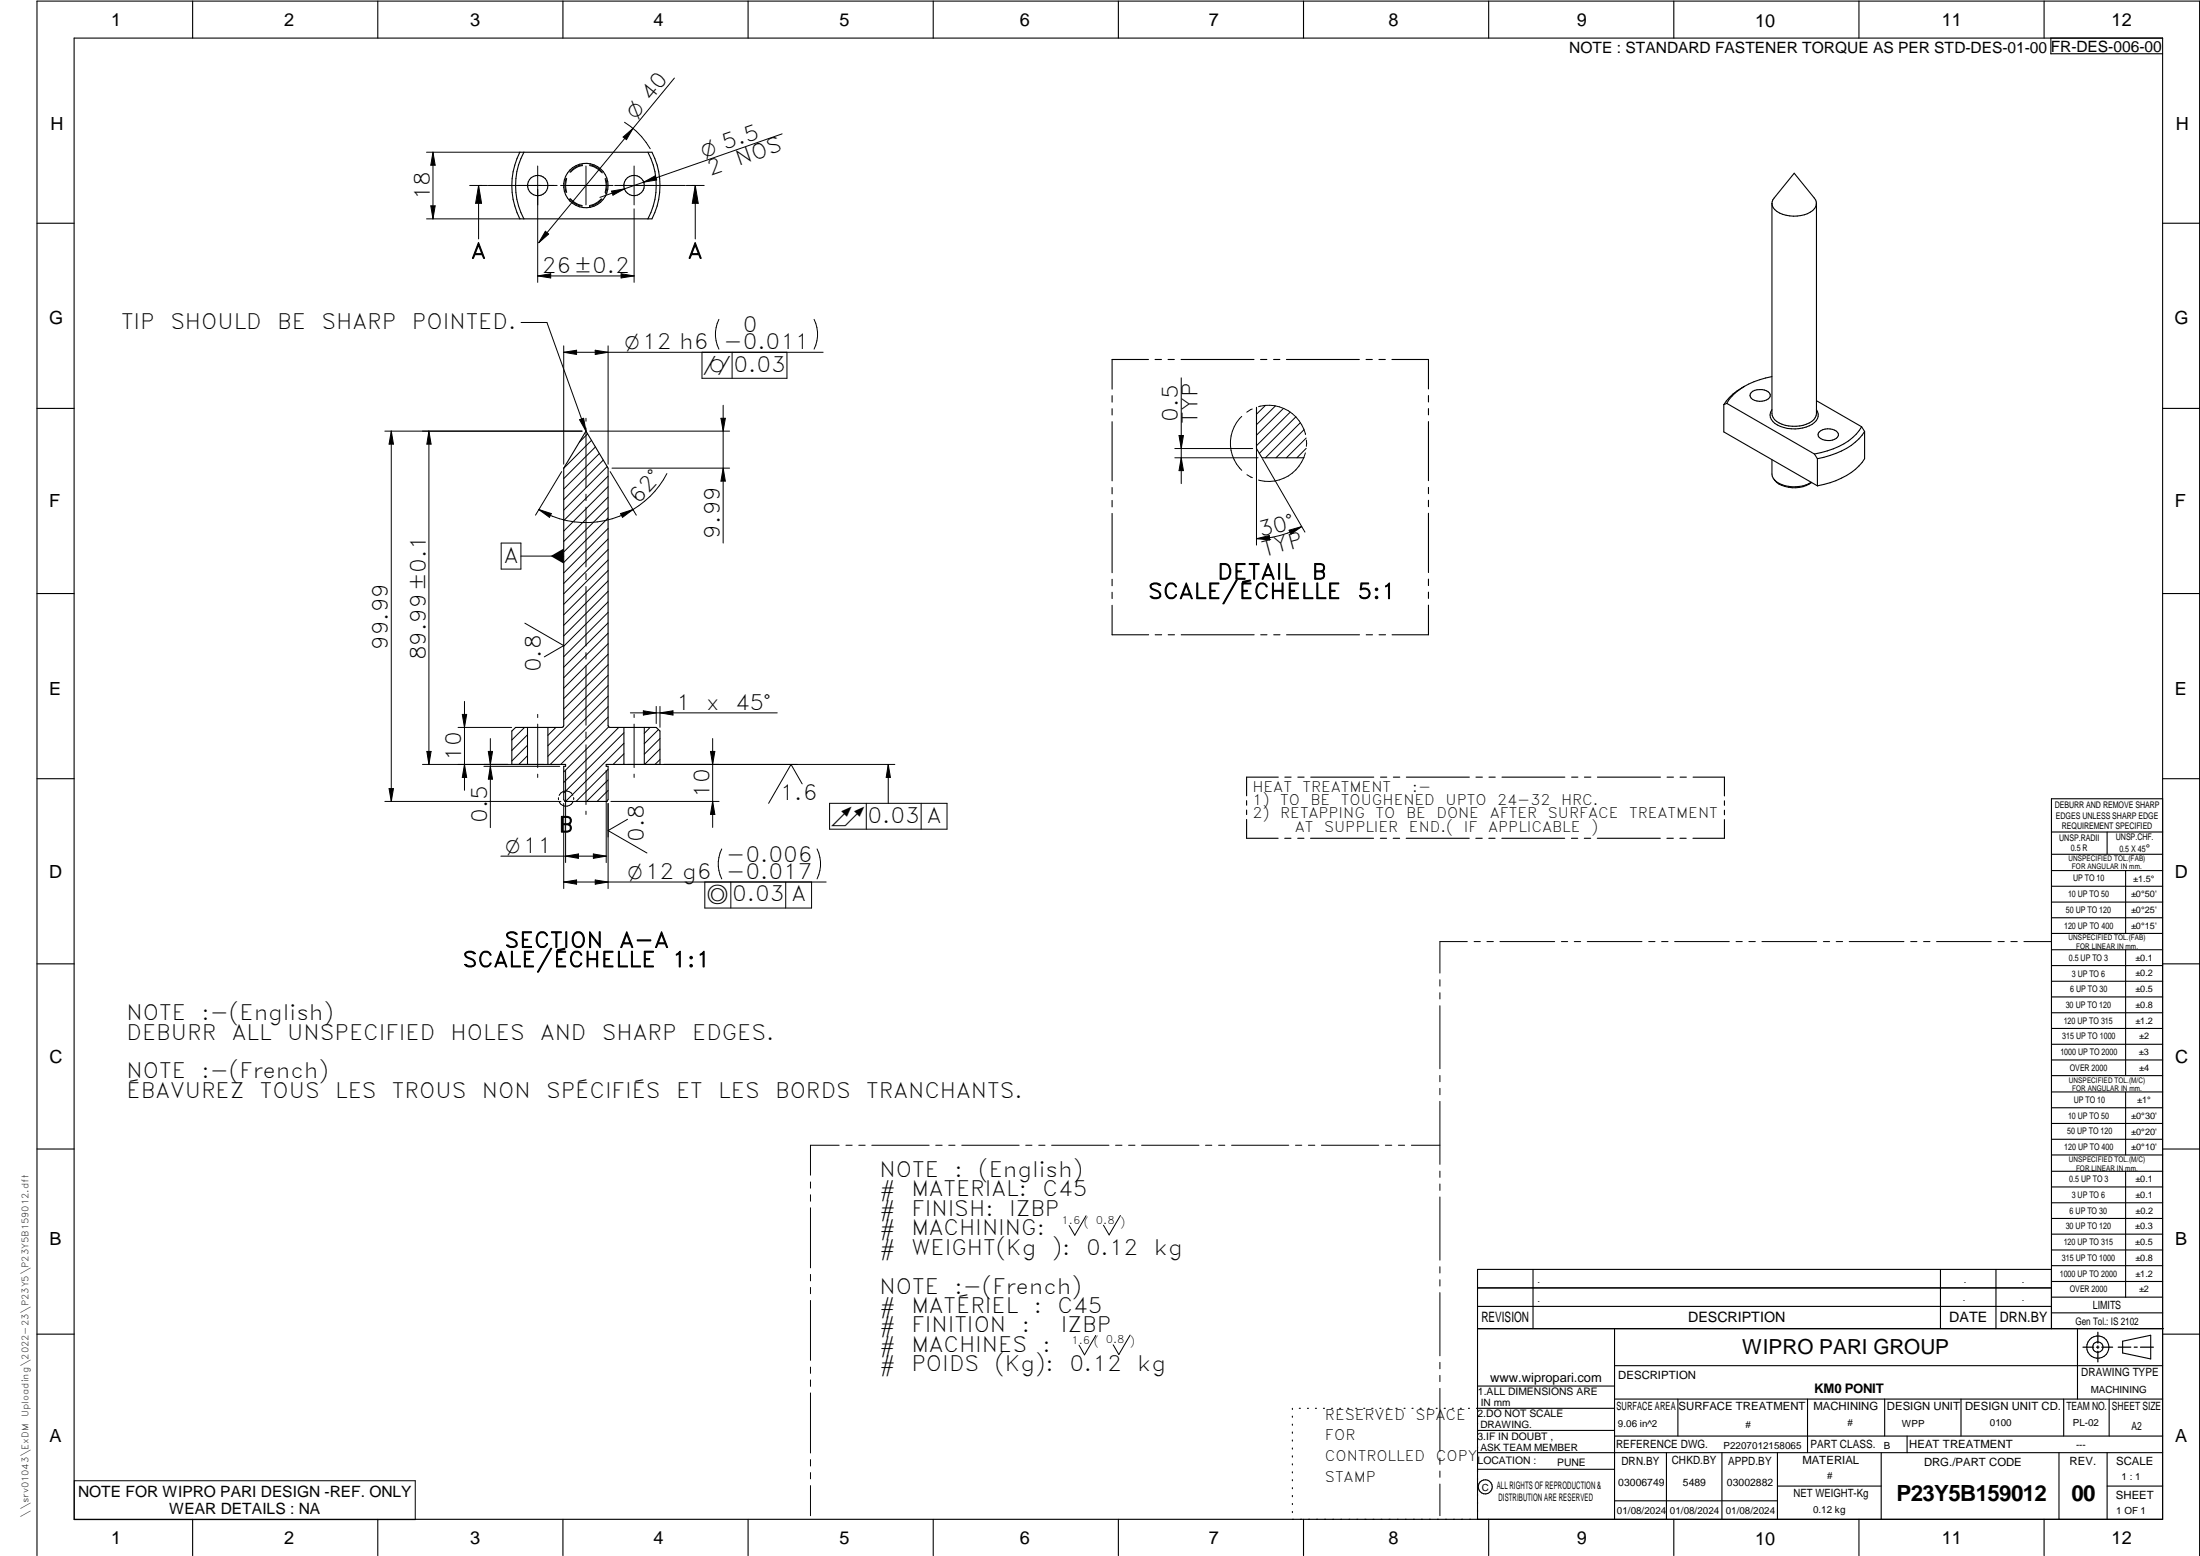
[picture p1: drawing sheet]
<svg xmlns="http://www.w3.org/2000/svg" width="594mm" height="420mm" viewBox="0 0 594 420" stroke-linecap="round" stroke-linejoin="round" font-family="sans-serif">
<g fill="none" stroke="#000" stroke-width=".3">
<path d="M20 10.3h564v400h-564zM52 .3v10M102 .3v10M152 .3v10M202 .3v10M252 .3v10M302 .3v10M352 .3v10M402 .3v10M452 .3v10M502 .3v10M552 .3v10"/>
<path d="M553.8 10.3v4.2h30.2M140.4 41.1h35.7a19.8 19.8 0 0 1 0 18h-35.7a19.8 19.8 0 0 1 0-18zM141.5 41.1a19.2 19.2 0 0 0 0 18M175 41.1a19.2 19.2 0 0 1 0 18M478.5 54.9v56.8a3.5 3.5 0 0 0 2.7 2.9 8.8 8.8 0 0 0 8.6-1.3l.6-1.1 .1-.5v-56.8M484.5 46.8l5.4 6.7a2.41 2.41 0 0 1-1 3.8 8.8 8.8 0 0 1-9.7-.7 2.16 2.16 0 0 1-.1-3.1zM10 60.3h10M584 60.3h10M310.1 97.1h-9.8v8M311.9 97.1h1.7M315.4 97.1h1.7M318.9 97.1h19.7"/>
<path d="M340.4 97.1h1.7M343.9 97.1h1.7M347.4 97.1h19.7M368.9 97.1h1.7M372.4 97.1h1.7M375.9 97.1h9.8v7.9M10 110.3h10M158.2 116.4l6 10v69.5l.5 .5h12.5l1 1v9h-14.5v.5h.5v9l-.3 .5h-11.4l-.3-.5v-9h.5v-.5h-14.5v-9l1-1h12.5l.5-.5v-69.5zM300.3 106.8v1.8M300.3 110.4v1.7M300.3 113.9v15.9M339.3 110v11.1l1.5 2.5h11.3"/>
<path d="M385.7 106.8v1.7M385.7 110.3v1.7M385.7 113.8v16M465.5 109.3v7.3l25.3 14.6M466.3 108.9l-.8 .4M466.3 108.9l23.7 13.7M471.1 104.3l-.7 .4a13.6 13.6 0 0 0-4.9 4.6M472.9 106a3.5 3.5 0 0 1 5.1 .6 1.98 1.98 0 0 1-2.2 1.7 2.77 2.77 0 0 1-3.2-1.5zM478.5 101.7a18.8 18.8 0 0 0-11.6 6.2l-.6 1M490.5 108.2l12.2 7M490.5 110.6a2.65 2.65 0 0 1-1.2 4 9.7 9.7 0 0 1-10.6-.8 2.4 2.4 0 0 1-.2-3.2M491.3 116.6a3.8 3.8 0 0 1 4.9 .2 1.44 1.44 0 0 1-1.3 2l-1.4 .2a2.42 2.42 0 0 1-2.6-1.6z"/>
<path d="M502.7 115.2a15.1 15.1 0 0 1-9.3 6.6l-3.4 .8M502.7 115.2l.8 1.3M503.5 116.5a15.9 15.9 0 0 1-9.3 6.5l-3.4 .9M503.5 116.5v7.4a18.5 18.5 0 0 1-12.7 7.3M584 110.3h10M300.3 131.7v1.6M300.3 135.1v1.8M300.3 138.6v16M385.7 131.6v1.7M385.7 135.1v1.7M385.7 138.6v16M478.5 124.1v3.9a4.6 4.6 0 0 0 4.5 3.6 8.2 8.2 0 0 0 6.2-1.3"/>
<path d="M479.2 129.6a8.7 8.7 0 0 0 9.9 .6M490 122.6l.8 1.3M490.8 123.9v7.3M300.3 156.4v1.8M300.3 159.9v1.7M385.7 156.4v1.7M385.7 159.9v1.7M10 160.3h10M300.3 163.4v8h9.9M311.9 171.4h1.8M315.5 171.4h1.7M319 171.4h19.7"/>
<path d="M340.4 171.4h1.7M344 171.4h1.6M347.4 171.4h19.7M368.9 171.4h1.7M372.4 171.4h1.7M385.7 163.4v8h-9.8M584 160.3h10M142.4 196.4v10M147.9 196.4v10M168.5 196.4v10M174 196.4v10M10 210.3h10"/>
<path d="M336.6 216.2v1.2M336.6 218.7v1.3M345.2 209.8h-8.6v5.1M347 209.8h1.7M350.5 209.8h1.7M353.9 209.8h17.1M372.8 209.8h1.7M376.3 209.8h1.7M379.8 209.8h17M398.6 209.8h1.7M402.1 209.8h1.7M405.6 209.8h17"/>
<path d="M424.4 209.8h1.7M427.9 209.8h1.7M431.4 209.8h17M450.2 209.8h1.7M453.7 209.8h1.7M457.2 209.8h8.5v5.1M465.7 216.2v1.3M465.7 218.8v1.2M584 215.7h-30v143.1M584 210.3h10M336.6 221.3v5.1h8.5M346.9 226.4h1.7"/>
<path d="M350.4 226.4h1.7M353.9 226.4h17M372.7 226.4h1.7M376.2 226.4h1.7M379.7 226.4h17M398.5 226.4h1.8M402 226.4h1.7M405.5 226.4h17M424.3 226.4h1.7M427.8 226.4h1.7M431.3 226.4h17M450.1 226.4h1.8"/>
<path d="M453.6 226.4h1.7M465.7 221.3v5.1h-8.5M554 224.7h30M554 230.7h30M554 235.1h30M554 239.3h30M569 224.7v6M574 235.1v17M554 243.6h30M554 247.8h30M554 252.1h30M554 256.5h30"/>
<path d="M574 256.5v33.9M10 260.3h10M554 260.7h30M554 265h30M554 269.2h30M554 273.5h30M554 277.7h30M584 260.3h10M554 282h30M554 286.2h30M554 290.4h30M554 294.9h30"/>
<path d="M554 299.1h30M574 294.9v17M10 310.3h10M554 303.4h30M554 307.6h30M554 311.9h30M554 316.3h30M574 316.3v34M584 310.3h10M554 320.5h30M554 324.8h30M554 329h30"/>
<path d="M554 333.2h30M554 337.5h30M399 358.8h185.2M399 352.8h155M399 347.8h155M414 342.8v16M436 358.8v51.5M524 342.8v16M539 342.8v16M554 341.8h30M554 346h30M554 350.3h30"/>
<path d="M554 354.5h30M554 342.8h-155v67.5M561 358.8v19M10 360.3h10M399 374.3h37M436 377.8h148M453.1 377.8v10M488.1 377.8v14.5M508.9 377.8v10M529.5 377.8v10M557.3 377.8v10M569.5 377.8v10"/>
<path d="M573.2 362.2l7.6-1.6v6.3l-7.6-1.6zM584 368.8h-148M584 360.3h10M349 380.3v.3M349 382.4v.3M349 384.6v.3M349 386.7v.3M349 388.8v.3M349 391v.3M349 393.1v.3M349 395.3v.3M349 397.4v.3"/>
<path d="M349 399.5v.3M350.9 380.3h.2M353.1 380.3h.2M355.2 380.3h.3M357.4 380.3h.3M359.6 380.3h.3M361.7 380.3h.3M363.9 380.3h.3M366.1 380.3h.3M368.3 380.3h.2M370.4 380.3h.3M372.6 380.3h.3"/>
<path d="M374.8 380.3h.3M376.9 380.3h.4M379.1 380.3h.3M381.3 380.3h.3M383.4 380.3h.4M385.6 380.3h.3M387.8 380.3h.3M390 380.3h.3M392.2 380.3h.3M394.3 380.3h.3M396.5 380.3h.3M398.7 380.3h37.3"/>
<path d="M399 396.7h37M399 392.3h185M399 386.2h37M436 387.8h148M450 392.3v18M465 392.3v18M480 392.3v18M508 392.3v18M515 387.8v4.5M556 392.3v18M569 392.3v18M52 410.3v9.7"/>
<path d="M102 410.3v9.7M152 410.3v9.7M202 410.3v9.7M252 410.3v9.7M302 410.3v9.7M349 401.7v.3M349 403.8v.4M349 406v.3M349 408.1v.3M352 410.3v9.7M402 410.3v9.7M436 405.3h44"/>
<path d="M452 410.3v9.7M480 401.3h28M502 410.3v9.7M552 410.3v9.7M569 401.3h15M10 420v-419.7h584v419.7"/>
<circle cx="145.2" cy="50.1" r="2.75"/>
<circle cx="158.2" cy="50.1" r="6"/>
<circle cx="171.2" cy="50.1" r="2.76"/>
<circle cx="566.5" cy="363.7" r="1.39"/>
<circle cx="566.5" cy="363.8" r="3"/>
<circle cx="401.1" cy="401.5" r="1.9"/>
</g>
<g fill="none" stroke="#000" stroke-width=".27">
<path d="M168.3 37l2.6-2.3-1.7 3zM168.6 33a20.3 20.3 0 0 1 7 7.2M182.1 21.1l-36.6 44.4M211.2 36.2l-37.4 13M115.2 41.1h25.2M115.2 59.1h25.2M116.3 55.6h1.2l-.6 3.5zM116.9 41.1v18M116.9 41.1l.6 3.5h-1.2zM126.8 50.1h4.8M129.2 50.1l.8 4.8h-1.6zM129.2 50.1v14.4"/>
<path d="M131.9 50.1h18.5M145.2 44.8v31.4M151.4 50.1h14.2M152.9 48.1a5.8 5.8 0 0 0 0 3.9M152.9 48.1h.1M153 48.2a6 6 0 0 0 0 3.7M153.8 53.8h.1M153.8 53.8a5.8 5.8 0 0 0 3.4 1.9M154 53.6a5.6 5.6 0 0 0 3.2 1.9M157.2 44.5a5.8 5.8 0 0 0-3.4 1.9M157.2 44.5h.1M157.3 44.7a5.5 5.5 0 0 0-3.3 1.8"/>
<path d="M158.2 44.8v10.5M159.2 55.7h.1M159.2 44.5a5.8 5.8 0 0 1 3.4 1.9M159.2 44.7a5.6 5.6 0 0 1 3.2 1.9M162.4 53.7a5.5 5.5 0 0 1-3.2 1.8M162.6 46.4h.1M162.6 53.8a5.8 5.8 0 0 1-3.4 1.9M163.4 48.3a6 6 0 0 1 0 3.7M163.6 52.1h.1M163.6 48.1a5.9 5.9 0 0 1 0 4M165.1 51.6l3.5-.6-3.1 1.7zM166 50.1h19.1"/>
<path d="M171.2 44.8v10.5M171.2 56.4v19.8M173.8 49.2l-11.8 4.1M173.8 49.2l3.1-1.7 .4 1.1zM185.3 50.1h4.9M187.7 50.1l.8 4.8h-1.6zM187.7 50.1v14.4M145.2 74.5l3.5-.6v1.2zM145.2 74.5h26M147.3 62.4l.9 .8-2.7 2.3zM167.7 73.9l3.5 .6-3.5 .6zM140.7 87.1h7l10.5 29.3"/>
<path d="M152.2 93.4v31.9M152.2 95.1h70.1M152.2 95.1l3.5-.5v1.1zM160.7 94.6l3.5 .5-3.5 .6zM164.2 93.4v31.9M194.1 86.2a9 9 0 0 0 0 8.1M197.7 95.1v7.1M212.5 95.1v7.1h-22.9v-7.1M219.8 86.2a9 9 0 0 1 0 8.1M103.9 116.4h53.3M105.7 116.4v100M105.7 116.4l.5 3.5h-1.1z"/>
<path d="M115.8 116.4v90M115.8 116.4l.6 3.5h-1.1zM156.5 113.3l1.1-.4 .6 3.5zM158.2 112.9v.8M158.2 115.6v16.1M158.7 117.2l-2.2 2.2M159.3 116.4h37.7M159.7 118.9l-7.5 7.5M194.7 112.9h1.2l-.6 3.5zM195.3 109.4v37.2M318.4 117.6h1.2l-.6 3.5zM319 102v28.6"/>
<path d="M335.3 112.4a10.2 10.2 0 0 0 0 14.6M338.2 110.4l-1.5 .9M339.3 119.6v27.6M339.8 109.8a10.1 10.1 0 0 1 10.1 2.8M341.7 109.5l-2.4 2.3M344.4 109.6l-5.1 5.1M346.6 110.3l-7.3 7.2M348.4 111.3l-9.1 9.1M349.9 112.6l-9.8 9.8M349.9 112.6a11 11 0 0 1 2.6 4.5M351.1 114.1l-9.4 9.5M352.1 116l-7.6 7.6"/>
<path d="M352.5 117.1h.1M352.7 118.3l-5.3 5.3M352.8 118.8v1.7M145.5 137.6a24.7 24.7 0 0 0 25.4 0M145.5 137.6l3.4 1.1-.5 1zM151.7 127.3l-7.1 11.8M158.2 133.4v1.8M158.2 136.9v16.2M160.8 120.7l-8.6 8.5M161.8 122.5l-9.6 9.6M162.9 124.2l-10.7 10.7M164 126l-11.8 11.8"/>
<path d="M164.2 128.6l-12 12M164.2 131.4l-12 12M164.2 134.2l-12 12M164.2 137.1l-12 12M164.2 139.9l-12 12M164.8 127.3l7 11.8M165.3 126.4h31.7M167.5 138.7l3.4-1.1-2.8 2.1zM180.1 127.9a24.3 24.3 0 0 1-9.2 9.7M195.3 126.4l.6 3.5h-1.2zM317.2 121.1h21.1M317.2 123.6h22.5"/>
<path d="M319 123.6l.6 3.5h-1.2zM336.7 128.2l1.5 .8M340.9 123.9l11.5 19.8M352.5 122.3a10.2 10.2 0 0 1-12.7 7.3M352.7 121.1l-2.5 2.5M135.3 146.6h5.4v7.1h-5.4zM140.7 150.2h11.5M158.2 154.9v1.6M158.2 158.4v16.1M164.2 142.7l-12 12M164.2 145.5l-12 12.1M164.2 148.4l-12 12"/>
<path d="M164.2 151.2l-12 12M164.2 154.1l-12 11.9M164.2 156.8l-12 12.1M164.2 159.7l-12 12M339.3 145.5l3.5-.9 .1 1.2zM348.1 143.2l3.4-1-2.9 2zM351.5 142.2a24.9 24.9 0 0 1-12.2 3.3M141.7 168.3l10.5 6-5.2 3.1M158.2 176.2v1.8M158.2 179.7v16.1M164.2 162.5l-12 12M164.2 165.4l-12 11.9"/>
<path d="M164.2 168.2l-12 12M164.2 171l-12 12M164.2 173.8l-12 12M164.2 176.7l-12 11.9M164.2 179.5l-12 12M123.7 196.4h14.5M124.8 192.9h1.2l-.6 3.5zM125.4 189.4v24M132.4 199.4v24.1M141.6 196.4l-3.4 3.4M142.4 198.4l-4.2 4.2M145.2 192.9v.9"/>
<path d="M145.2 195.5v11.8M150.1 196.4l-2.2 2.2M158.2 197.7v1.6M164.2 190.8l-15.6 15.6M164.2 182.3l-12 12M164.2 193.6l-12.8 12.8M164.2 185.1l-16.3 16.3M164.2 188l-16.3 16.2M164.4 196.3l-12.2 12.1M167.1 196.4l-14.9 14.9M168.5 197.9l-16.3 16.2M170.2 192.5h39.7"/>
<path d="M171.2 192.9v.9M171.2 195.5v11.8M173.7 191.9l3.5 .6-3.5 .6zM175.5 196.4l-1.5 1.6M177.2 190.8v4.6M177.8 197l-3.8 3.8M178.2 192.5l3.5-.6v1.2zM178.2 199.4l-4.2 4.3M178.2 190.8v5.6M192.4 199.4v24M103.9 216.4h47.6M105.1 212.9h1.1l-.5 3.5z"/>
<path d="M114.1 206.4h32.8M115.3 202.9h1.1l-.6 3.5zM125.4 206.4l.6 3.5h-1.2zM130.7 206.9h20.5M131.9 202.9h1.1l-.6 3.5zM132.4 206.9l.6 3.5h-1.1zM142.4 204l-2.3 2.4M142.4 201.3l-4.2 4.2M145.2 209v.9M150.8 215.4v.5M152.2 217v22.9M152.7 208v24.9"/>
<path d="M154.7 214.8a2.02 2.02 0 0 0-1.9-1.2 2.02 2.02 0 0 0-1.8 1.2M154.7 216.5a2.02 2.02 0 0 1-1.8 1.2 2.02 2.02 0 0 1-1.9-1.2M154.9 215.3v.6M158.2 201.1v16.2M158.2 219v.9M163.7 208v24.9M164.2 217v22.9M164.2 207.8l-8.6 8.6M164.2 210.6l-5.8 5.8M164.2 213.4l-3 3M165 216.4h29.2M168.5 200.7l-15.8 15.7"/>
<path d="M168.5 203.5l-2.9 2.9M168.5 206.3l-.1 .1M169.5 206.4h72.1M171.2 209v.9M178.2 202.3l-4.1 4.1M178.2 205.1l-1.3 1.3M191.8 202.9h1.2l-.6 3.5zM192.4 216.4l.6 3.5h-1.2zM216.6 211.7l-3-5.3-6 10.5M224 216.9h31.7v7h-31.7zM233.9 216.9v7M239.9 206.4l.5 3.5h-1.1z"/>
<path d="M239.9 206.4v10.5M248.7 216.9v7M135.2 231.2h28.5M152.2 238.2h70.9M152.2 238.2l3.5-.6v1.2zM152.7 231.2l3.5-.6v1.2zM160.2 230.6l3.5 .6-3.5 .6zM160.7 237.6l3.5 .6-3.5 .6zM169.5 221.2l-5.3 3.1 10.5 6M190.3 238.2v7h28.9v-7M194.9 229.2a9.1 9.1 0 0 0 0 8.1M197.4 238.2v7"/>
<path d="M212.2 238.2v7M220.6 229.2a9.1 9.1 0 0 1 0 8.1M396.2 254.3h-7.4v8.5M398.1 254.3h1.6M401.5 254.3h1.8M405 254.3h14.8M421.6 254.3h1.7M425.1 254.3h1.7M428.6 254.3h14.8M445.2 254.3h1.7M448.7 254.3h1.7M452.2 254.3h14.8"/>
<path d="M468.8 254.3h1.7M472.3 254.3h1.7M475.8 254.3h14.8M492.4 254.3h1.7M495.8 254.3h1.8M499.4 254.3h14.7M516 254.3h1.6M519.4 254.3h1.8M522.9 254.3h14.8M539.5 254.3h1.7M543 254.3h1.7M546.5 254.3h7.4"/>
<path d="M388.8 264.5v1.8M388.8 268.1v1.6M388.8 271.6v17M388.8 290.4v1.7M388.8 293.9v1.7M388.8 297.4v17M218.9 319.2v1.6M226.6 309.2h-7.7v8.1M228.4 309.2h1.7M231.9 309.2h1.7M235.4 309.2h15.5M252.7 309.2h1.7"/>
<path d="M256.2 309.2h1.7M259.7 309.2h15.5M277 309.2h1.7M280.5 309.2h1.7M284 309.2h15.5M301.2 309.2h1.8M304.8 309.2h1.7M308.3 309.2h15.5M325.5 309.2h1.7M329.1 309.2h1.6M332.6 309.2h15.4M349.8 309.2h1.7"/>
<path d="M353.3 309.2h1.7M356.8 309.2h15.5M374.1 309.2h1.7M377.6 309.2h1.7M381.1 309.2h7.7M388.8 316.2v1.7M388.8 319.7v1.7M218.9 322.6v1.8M218.9 326.1v16.2M293.3 328.3l-3.1 5.2-1.5-2.6M302.5 328.2l-3 5.3-1.5-2.7M388.8 323.2v17.1"/>
<path d="M218.9 344.1v1.8M218.9 347.6v1.7M218.9 351.2v16.1M388.8 342.1v1.6M388.8 345.6v1.7M388.8 349v17.1M218.9 369.1v1.7M218.9 372.6v1.8M218.9 376.1v16.2M295.9 360.6l-3 5.2-1.5-2.6M305.2 360.5l-3.1 5.3-1.5-2.7M388.8 367.9v1.7"/>
<path d="M388.8 371.4v1.7M388.8 374.9v17M20.1 399.8h92v10.5h-92zM218.9 394.1v1.8M218.9 397.6v1.7M388.8 393.7v1.7M388.8 397.2v1.7M218.9 401.2v8.1M388.8 400.7v8.6"/>
</g>
<path d="M566.5 359.7v3M562.5 363.8h2.9M566.1 363.8h.7M566.5 363.4v.7M566.5 364.9v2.8M567.6 363.8h2.9M572 363.8h3.4M576.3 363.8h.8M578 363.8h3.5" fill="none" stroke="#000" stroke-width=".34"/>
<g fill="#000">
<path d="M168.3 37l2.6-2.3-1.7 3zM116.9 41.1l.6 3.5h-1.2zM116.3 55.6h1.2l-.6 3.5zM129.2 50.1l.8 4.8h-1.6zM165.1 51.6l3.5-.6-3.1 1.7zM173.8 49.2l3.1-1.7 .4 1.1zM187.7 50.1l.8 4.8h-1.6zM147.3 62.4l.9 .8-2.7 2.3zM145.2 74.5l3.5-.6v1.2zM167.7 73.9l3.5 .6-3.5 .6zM152.2 95.1l3.5-.5v1.1zM160.7 94.6l3.5 .5-3.5 .6z"/>
<path d="M105.7 116.4l.5 3.5h-1.1zM115.8 116.4l.6 3.5h-1.1zM156.5 113.3l1.1-.4 .6 3.5zM194.7 112.9h1.2l-.6 3.5zM318.4 117.6h1.2l-.6 3.5zM145.5 137.6l3.4 1.1-.5 1zM167.5 138.7l3.4-1.1-2.8 2.1zM195.3 126.4l.6 3.5h-1.2zM319 123.6l.6 3.5h-1.2zM148.7 150.2l3.5-2.1v4.1zM339.3 145.5l3.5-.9 .1 1.2zM348.1 143.2l3.4-1-2.9 2z"/>
<path d="M124.8 192.9h1.2l-.6 3.5zM173.7 191.9l3.5 .6-3.5 .6zM178.2 192.5l3.5-.6v1.2zM105.1 212.9h1.1l-.5 3.5zM115.3 202.9h1.1l-.6 3.5zM125.4 206.4l.6 3.5h-1.2zM131.9 202.9h1.1l-.6 3.5zM132.4 206.9l.6 3.5h-1.1zM192.4 216.4l.6 3.5h-1.2zM191.8 202.9h1.2l-.6 3.5zM239.9 206.4l.5 3.5h-1.1zM152.2 238.2l3.5-.6v1.2z"/>
<path d="M152.7 231.2l3.5-.6v1.2zM160.2 230.6l3.5 .6-3.5 .6zM160.7 237.6l3.5 .6-3.5 .6z"/>
</g>
<g font-size="6">
<text x="512.1" y="405.2">P23Y5B159012</text>
<text x="559.4" y="405.2">00</text>
</g>
<g font-size="5.7">
<text x="191.8" y="47.5" transform="rotate(-19 191.8 47.5)">2</text>
<text x="199.4" y="44.9" transform="rotate(-19 199.4 44.9)">NOS</text>
<text x="116" y="54.1" transform="rotate(-90 116 54.1)">18</text>
<text x="127.2" y="69.8">A</text>
<text x="185.7" y="69.8">A</text>
<text x="146.3" y="73.6">26±0.2</text>
<text x="32.7" y="88.8">TIP</text>
<text x="46" y="88.8">SHOULD</text>
<text x="74.8" y="88.8">BE</text>
<text x="86.8" y="88.8">SHARP</text>
<text x="111.2" y="88.8">POINTED.</text>
<text x="200.6" y="89.7">0</text>
<text x="195.4" y="94.3">-0.011</text>
<text x="198.1" y="100.4">0.03</text>
<text x="318.1" y="113.9" transform="rotate(-90 318.1 113.9)">0.5</text>
<text x="323.3" y="114.4" transform="rotate(-90 323.3 114.4)">TYP</text>
<text x="172.4" y="136.3" transform="rotate(-48 172.4 136.3)">62°</text>
<text x="194.4" y="145.4" transform="rotate(-90 194.4 145.4)">9.99</text>
<text x="340.5" y="145.1" transform="rotate(-15 340.5 145.1)">30°</text>
<text x="136" y="151.9">A</text>
<text x="341.4" y="150.3" transform="rotate(-15 341.4 150.3)">TYP</text>
<text x="310" y="161.7">SCALE/ÉCHELLE</text>
<text x="328.7" y="156.4">DETAIL</text>
<text x="354.2" y="156.4">B</text>
<text x="366.5" y="161.7">5:1</text>
<text x="104.8" y="175.5" transform="rotate(-90 104.8 175.5)">99.99</text>
<text x="115" y="178.4" transform="rotate(-90 115 178.4)">89.99±0.1</text>
<text x="146.1" y="181.5" transform="rotate(-90 146.1 181.5)">0.8</text>
<text x="182.6" y="191.6">1</text>
<text x="190.7" y="191.6">x</text>
<text x="198.5" y="191.6">45°</text>
<text x="124.5" y="205.4" transform="rotate(-90 124.5 205.4)">10</text>
<text x="191.6" y="215.3" transform="rotate(-90 191.6 215.3)">10</text>
<text x="210.6" y="216">1.6</text>
<text x="131.6" y="222.2" transform="rotate(-90 131.6 222.2)">0.5</text>
<text x="150.8" y="224.7">B</text>
<text x="173.9" y="227.3" transform="rotate(-90 173.9 227.3)">0.8</text>
<text x="234.3" y="222.2">0.03 A</text>
<text x="196.1" y="232.7">-0.006</text>
<text x="197.7" y="243.4">0.03 A</text>
<text x="136.2" y="255.9">SECTION</text>
<text x="167.2" y="255.9">A-A</text>
<text x="124.9" y="261.1">SCALE/ÉCHELLE</text>
<text x="181.5" y="261.1">1:1</text>
<text x="34.2" y="275.5">NOTE</text>
<text x="54.4" y="275.5">:-(English)</text>
<text x="34.2" y="280.7">DEBURR</text>
<text x="62.6" y="280.7">ALL</text>
<text x="77.5" y="280.7">UNSPECIFIED</text>
<text x="121.7" y="280.7">HOLES</text>
<text x="145.8" y="280.7">AND</text>
<text x="162.5" y="280.7">SHARP</text>
<text x="186.9" y="280.7">EDGES.</text>
<text x="34.2" y="291.2">NOTE</text>
<text x="54.4" y="291.2">:-(French)</text>
<text x="34.2" y="296.5">ÉBAVUREZ</text>
<text x="70.2" y="296.5">TOUS</text>
<text x="90.5" y="296.5">LES</text>
<text x="105.8" y="296.5">TROUS</text>
<text x="130.1" y="296.5">NON</text>
<text x="147.5" y="296.5">SPÉCIFIÉS</text>
<text x="182.6" y="296.5">ET</text>
<text x="193.9" y="296.5">LES</text>
<text x="209.3" y="296.5">BORDS</text>
<text x="233.9" y="296.5">TRANCHANTS.</text>
<text x="237.5" y="317.8">NOTE</text>
<text x="257.7" y="317.8">:</text>
<text x="264.1" y="317.8">(English)</text>
<text x="237.5" y="323">#</text>
<text x="246.1" y="323">MATERIAL:</text>
<text x="281.5" y="323">C45</text>
<text x="237.5" y="328.3">#</text>
<text x="246.1" y="328.3">FINISH:</text>
<text x="272.5" y="328.3">IZBP</text>
<text x="237.5" y="333.5">#</text>
<text x="246.1" y="333.5">MACHINING:</text>
<text x="237.5" y="338.8">#</text>
<text x="246.1" y="338.8">WEIGHT(Kg</text>
<text x="284" y="338.8">):</text>
<text x="293.3" y="338.8">0.12</text>
<text x="311.6" y="338.8">kg</text>
<text x="237.5" y="349.3">NOTE</text>
<text x="257.7" y="349.3">:-(French)</text>
<text x="237.5" y="354.5">#</text>
<text x="237.5" y="359.8">#</text>
<text x="246.1" y="354.5">MATÉRIEL</text>
<text x="246.1" y="359.8">FINITION</text>
<text x="275.9" y="359.8">:</text>
<text x="279.2" y="354.5">:</text>
<text x="285.6" y="354.5">C45</text>
<text x="286.5" y="359.8">IZBP</text>
<text x="237.5" y="365">#</text>
<text x="246.1" y="365">MACHINES</text>
<text x="281.5" y="365">:</text>
<text x="237.5" y="370.3">#</text>
<text x="246.1" y="370.3">POIDS</text>
<text x="268.5" y="370.3">(Kg):</text>
<text x="288.8" y="370.3">0.12</text>
<text x="307.1" y="370.3">kg</text>
</g>
<text font-size="5.6" x="470.5" y="365.5">WIPRO PARI GROUP</text>
<g font-size="5.4">
<text x="171.7" y="32.3" transform="rotate(-51 171.7 32.3)">O 40</text>
<text x="190" y="42.6" transform="rotate(-19 190 42.6)">O 5.5</text>
<text x="168.7" y="94.3">O12 h6</text>
<text x="189.9" y="100.4">j</text>
<text x="224.4" y="222.2">_</text>
<text x="136.5" y="230.3">O11</text>
<text x="169.5" y="237.3">O12 g6 -0.017</text>
<text x="191" y="243.4">a</text>
</g>
<g font-size="4.9">
<text x="30" y="6.9">1</text>
<text x="76.7" y="6.9">2</text>
<text x="127" y="6.9">3</text>
<text x="176.5" y="6.9">4</text>
<text x="226.7" y="6.9">5</text>
<text x="275.4" y="6.9">6</text>
<text x="326.4" y="6.9">7</text>
<text x="375" y="6.9">8</text>
<text x="425.8" y="6.9">9</text>
<text x="473.9" y="7.3">10</text>
<text x="524.3" y="6.9">11</text>
<text x="570.2" y="6.9">12</text>
<text x="13.6" y="35.1">H</text>
<text x="587.6" y="35.1">H</text>
<text x="13.2" y="87.5">G</text>
<text x="587.2" y="87.5">G</text>
<text x="13.2" y="137">F</text>
<text x="587.2" y="137">F</text>
<text x="13.2" y="187.6">E</text>
<text x="587.2" y="187.6">E</text>
<text x="13.2" y="237">D</text>
<text x="587.2" y="237">D</text>
<text x="13.4" y="287.1">C</text>
<text x="587.4" y="287.1">C</text>
<text x="13.4" y="336.2">B</text>
<text x="587.4" y="336.2">B</text>
<text x="13.4" y="389.3">A</text>
<text x="587.4" y="389.3">A</text>
<text x="30" y="416.9">1</text>
<text x="76.7" y="416.9">2</text>
<text x="127" y="416.9">3</text>
<text x="176.5" y="416.9">4</text>
<text x="226.7" y="416.9">5</text>
<text x="275.4" y="416.9">6</text>
<text x="326.4" y="416.9">7</text>
<text x="375" y="416.9">8</text>
<text x="425.8" y="416.9">9</text>
<text x="473.9" y="417.3">10</text>
<text x="524.3" y="416.9">11</text>
<text x="570.2" y="416.9">12</text>
</g>
<g font-size="4.2">
<text x="423.7" y="14.3">NOTE : STANDARD FASTENER TORQUE AS PER STD-DES-01-00</text>
<text x="553.8" y="14">FR-DES-006-00</text>
<text x="21.1" y="404.3">NOTE FOR WIPRO PARI DESIGN -REF. ONLY</text>
<text x="45.7" y="408.8">WEAR DETAILS : NA</text>
</g>
<g font-size="3.9">
<text x="338.2" y="213.8">HEAT</text>
<text x="351.7" y="213.8">TREATMENT</text>
<text x="381.4" y="213.8">:-</text>
<text x="338.2" y="217.4">1)</text>
<text x="338.2" y="221">2)</text>
<text x="345.7" y="217.4">TO</text>
<text x="345.7" y="221">RETAPPING</text>
<text x="353.9" y="217.4">BE</text>
<text x="362.1" y="217.4">TOUGHENED</text>
<text x="371.5" y="221">TO</text>
<text x="379.7" y="221">BE</text>
<text x="387.9" y="221">DONE</text>
<text x="390.4" y="217.4">UPTO</text>
<text x="402.3" y="221">AFTER</text>
<text x="404.3" y="217.4">24-32</text>
<text x="418" y="221">SURFACE</text>
<text x="421.6" y="217.4">HRC.</text>
<text x="439.9" y="221">TREATMENT</text>
<text x="349.7" y="224.6">AT</text>
<text x="357.5" y="224.6">SUPPLIER</text>
<text x="380.4" y="224.6">END.(</text>
<text x="395.3" y="224.6">IF</text>
<text x="401.9" y="224.6">APPLICABLE</text>
<text x="429.7" y="224.6">)</text>
<text x="400" y="357.1">REVISION</text>
<text x="455.9" y="357.1">DESCRIPTION</text>
<text x="526.4" y="357.1">DATE</text>
<text x="540" y="357.1">DRN.BY</text>
<text x="357.8" y="383.3">RESERVED</text>
<text x="382.3" y="383.3">SPACE</text>
<text x="357.8" y="388.9">FOR</text>
<text x="357.8" y="394.5">CONTROLLED</text>
<text x="387.8" y="394.5">COPY</text>
<text x="357.8" y="400">STAMP</text>
</g>
<text font-size="3.6" x="489.9" y="376.1">KM0 PONIT</text>
<text font-size="3.5" x="402.4" y="373.3">www.wipropari.com</text>
<g font-size="3.1">
<text x="565.1" y="353.5">LIMITS</text>
<text x="562" y="371.7">DRAWING TYPE</text>
<text x="437" y="372.3">DESCRIPTION</text>
<text x="436.5" y="380.8">SURFACE AREA</text>
<text x="453.3" y="380.8">SURFACE TREATMENT</text>
<text x="489.7" y="380.8">MACHINING</text>
<text x="509.5" y="380.8">DESIGN UNIT</text>
<text x="530.6" y="380.8">DESIGN UNIT CD.</text>
<text x="558" y="380.6">TEAM NO.</text>
<text x="570.3" y="380.7">SHEET SIZE</text>
<text x="575.6" y="386.1">A2</text>
<text x="436.4" y="391.1">REFERENCE DWG.</text>
<text x="437.8" y="395.5">DRN.BY</text>
<text x="451.4" y="395.4">CHKD.BY</text>
<text x="466.6" y="395.5">APPD.BY</text>
<text x="486.7" y="395.4">MATERIAL</text>
<text x="488.9" y="390.9">PART CLASS.</text>
<text x="515.6" y="390.9">HEAT TREATMENT</text>
<text x="519.6" y="395.9">DRG./PART CODE</text>
<text x="558.9" y="395.5">REV.</text>
<text x="571.4" y="395.6">SCALE</text>
<text x="484.3" y="404.2">NET WEIGHT-Kg</text>
<text x="571.4" y="404.7">SHEET</text>
</g>
<text font-size="3" x="579.5" y="230.1">°</text>
<g font-size="2.8">
<text x="286.7" y="330.5">1.6 ( 0.8 )</text>
<text x="560.4" y="357.7">Gen Tol.: IS 2102</text>
<text x="289.3" y="362.8">1.6 ( 0.8 )</text>
<text x="399.1" y="376.6">1.ALL DIMENSIONS ARE</text>
<text x="399" y="382.7">2.DO NOT SCALE</text>
<text x="399" y="388.7">3.IF IN DOUBT ,</text>
<text x="399" y="395.4">LOCATION :</text>
<text x="420.5" y="396">PUNE</text>
<text x="404.2" y="402">ALL RIGHTS OF REPRODUCTION &amp;</text>
<text x="437" y="401.2">03006749</text>
<text x="454.4" y="401.2">5489</text>
<text x="466.3" y="401.2">03002882</text>
<text x="404.7" y="405.4">DISTRIBUTION ARE RESERVED</text>
</g>
<g font-size="2.7">
<text x="564.6" y="376.2">MACHINING</text>
<text x="399.9" y="379.7">IN mm</text>
<text x="399.7" y="385.7">DRAWING.</text>
<text x="436.9" y="385.4">9.06 in^2</text>
<text x="471.4" y="385.5">#</text>
<text x="498.9" y="385">#</text>
<text x="513.6" y="385.3">WPP</text>
<text x="537.3" y="385.1">0100</text>
<text x="559.7" y="385.1">PL-02</text>
<text x="399.7" y="391.8">ASK TEAM MEMBER</text>
<text x="465.4" y="391.2">P2207012158065</text>
<text x="508.7" y="391.2">B</text>
<text x="560.6" y="391.1">---</text>
<text x="493.4" y="399.5">#</text>
<text x="572.8" y="399.7">1 : 1</text>
<text x="400.1" y="402.5">C</text>
<text x="436.6" y="408.7">01/08/2024</text>
<text x="450.9" y="408.8">01/08/2024</text>
<text x="466" y="408.9">01/08/2024</text>
<text x="489.6" y="408.5">0.12 kg</text>
<text x="571.4" y="408.7">1 OF 1</text>
</g>
<g font-size="2.5">
<text x="554.9" y="218.3">DEBURR AND REMOVE SHARP</text>
<text x="555.2" y="221">EDGES UNLESS SHARP EDGE</text>
<text x="556.1" y="227.1">UNSP.RADII</text>
<text x="556.8" y="223.8">REQUIREMENT SPECIFIED</text>
<text x="571.4" y="226.9">UNSP.CHF.</text>
<text x="559.2" y="229.9">0.5 R</text>
<text x="572.3" y="230.1">0.5 X 45</text>
<text x="559.8" y="238">UP TO 10</text>
<text x="576.1" y="238.1">±1.5°</text>
<text x="558.5" y="242.2">10 UP TO 50</text>
<text x="575.5" y="242.3">±0°50'</text>
<text x="557.4" y="250.7">120 UP TO 400</text>
<text x="557.9" y="246.5">50 UP TO 120</text>
<text x="575.5" y="250.7">±0°15'</text>
<text x="575.5" y="246.5">±0°25'</text>
<text x="558.7" y="259.4">0.5 UP TO 3</text>
<text x="559.5" y="263.7">3 UP TO 6</text>
<text x="576.6" y="263.6">±0.2</text>
<text x="576.6" y="259.4">±0.1</text>
<text x="559" y="267.9">6 UP TO 30</text>
<text x="576.6" y="267.9">±0.5</text>
<text x="557.8" y="272.2">30 UP TO 120</text>
<text x="576.6" y="272.2">±0.8</text>
<text x="556.9" y="280.7">315 UP TO 1000</text>
<text x="557.3" y="276.4">120 UP TO 315</text>
<text x="576.6" y="276.4">±1.2</text>
<text x="577.7" y="280.7">±2</text>
<text x="556.4" y="284.9">1000 UP TO 2000</text>
<text x="577.6" y="284.9">±3</text>
<text x="558.9" y="289.2">OVER 2000</text>
<text x="577.7" y="289.3">±4</text>
<text x="560" y="297.9">UP TO 10</text>
<text x="577.1" y="297.9">±1°</text>
<text x="558.5" y="302.1">10 UP TO 50</text>
<text x="575.5" y="302.1">±0°30'</text>
<text x="557.4" y="310.6">120 UP TO 400</text>
<text x="558.2" y="306.3">50 UP TO 120</text>
<text x="575.5" y="310.6">±0°10'</text>
<text x="575.5" y="306.4">±0°20'</text>
<text x="558.8" y="319.2">0.5 UP TO 3</text>
<text x="559.4" y="323.4">3 UP TO 6</text>
<text x="576.6" y="319.2">±0.1</text>
<text x="576.6" y="323.5">±0.1</text>
<text x="558.9" y="327.7">6 UP TO 30</text>
<text x="576.7" y="327.7">±0.2</text>
<text x="557.8" y="332">30 UP TO 120</text>
<text x="576.6" y="332">±0.3</text>
<text x="556.8" y="340.5">315 UP TO 1000</text>
<text x="557.3" y="336.3">120 UP TO 315</text>
<text x="576.6" y="336.3">±0.5</text>
<text x="576.6" y="340.5">±0.8</text>
<text x="415.2" y="346.4">.</text>
<text x="530.3" y="346.5">.</text>
<text x="545.9" y="346.4">.</text>
<text x="556.2" y="344.7">1000 UP TO 2000</text>
<text x="576.6" y="344.7">±1.2</text>
<text x="415.2" y="351.5">.</text>
<text x="530" y="351.3">.</text>
<text x="545.9" y="351.4">.</text>
<text x="558.9" y="349">OVER 2000</text>
<text x="577.6" y="349">±2</text>
</g>
<g font-size="2.4">
<text x="7.7" y="382.7" transform="rotate(-90 7.7 382.7)">Uploading\2022-23\P23Y5\P23Y5B159012.dft</text>
<text x="7.7" y="409.8" transform="rotate(-90 7.7 409.8)">\\srv01043\ExDM</text>
</g>
<g font-size="2.1">
<text x="558.5" y="232.4">UNSPECIFIED TOL.(FAB)</text>
<text x="559.5" y="234.7">FOR ANGULAR IN mm.</text>
<text x="558.6" y="253.9">UNSPECIFIED TOL.(FAB)</text>
<text x="560.7" y="256.3">FOR LINEAR IN mm.</text>
<text x="558.7" y="292.3">UNSPECIFIED TOL.(M/C)</text>
<text x="559.6" y="294.7">FOR ANGULAR IN mm.</text>
<text x="558.7" y="313.7">UNSPECIFIED TOL.(M/C)</text>
<text x="560.6" y="316.1">FOR LINEAR IN mm.</text>
</g>
</svg>
